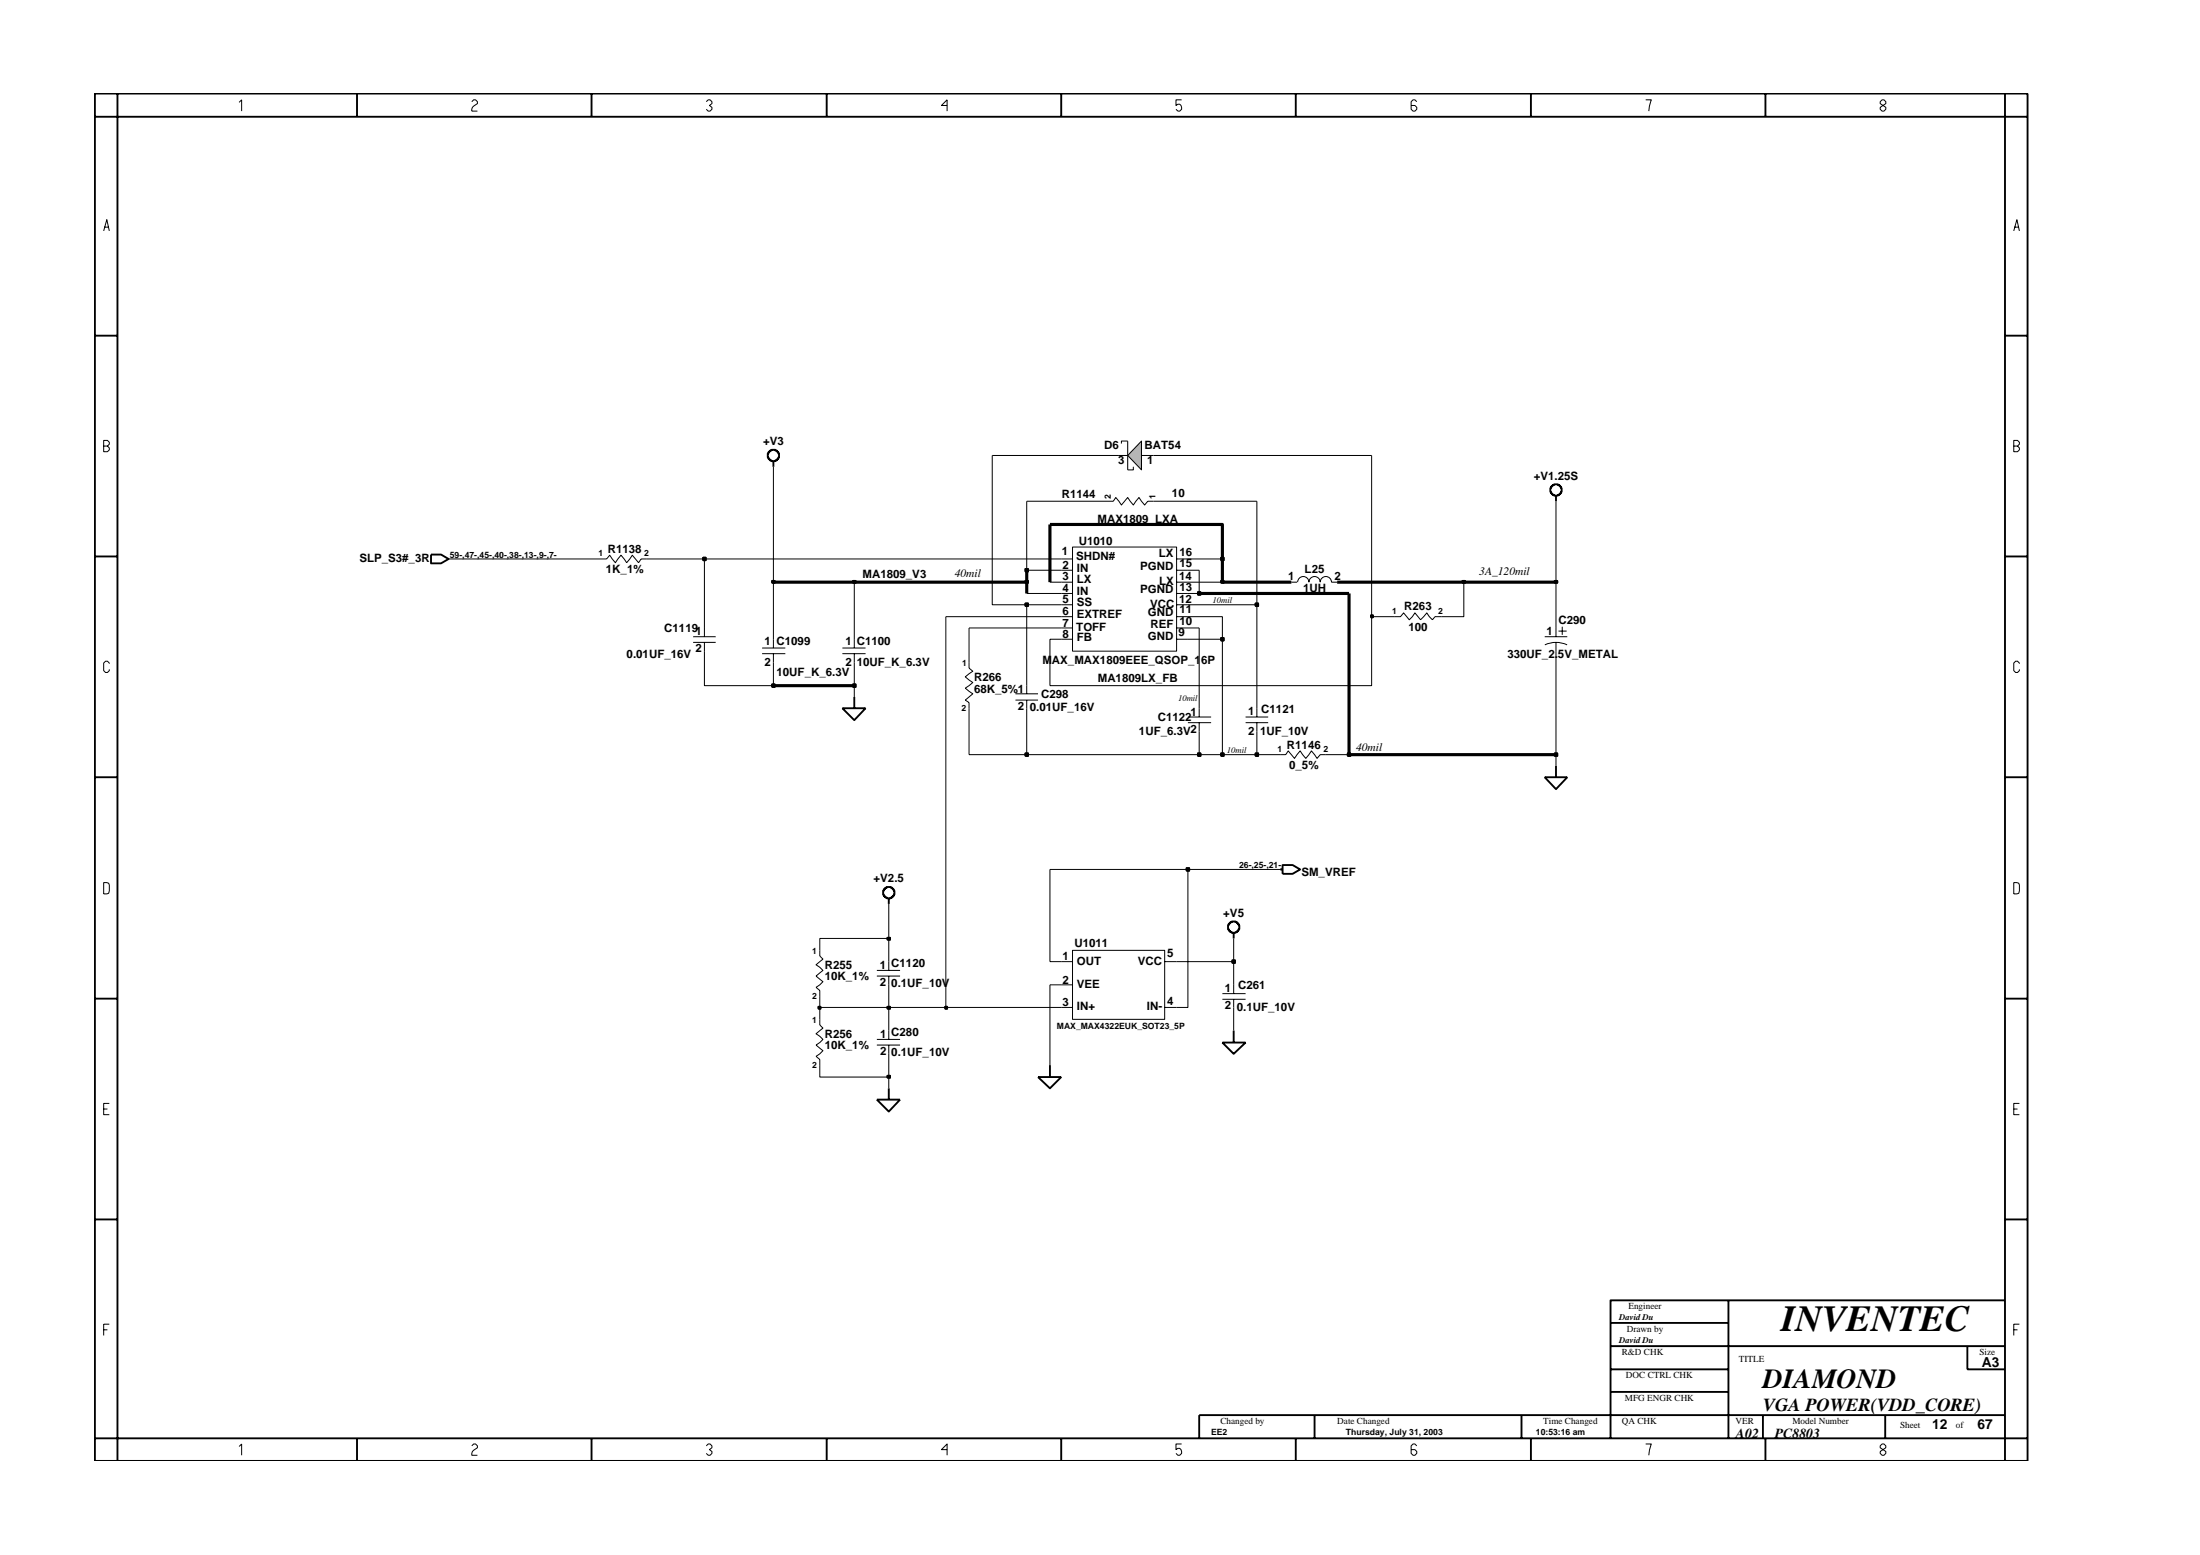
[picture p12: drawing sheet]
<svg xmlns="http://www.w3.org/2000/svg" width="297mm" height="210mm" viewBox="0 0 297 210" stroke-linecap="round" stroke-linejoin="round" font-family="sans-serif">
<g fill="none" stroke="#000" stroke-width=".14">
<path d="M152.3 59.5v3.9M60.6 75.5h.3M151.1 61.5h1.2M154.1 61.5h1.6M174.4 78.6h.7M175.2 78.6a.76 .76 0 0 1 .8-.8 .76 .76 0 0 1 .7 .8 .76 .76 0 0 1 .8-.8 .76 .76 0 0 1 .8 .8 .76 .76 0 0 1 .7-.8 .76 .76 0 0 1 .8 .8h.7M93.6 86h3M93.6 86.7h3M95.1 84.8v1.2M95.1 86.7v1.2M160.4 96.8h3.1M160.4 97.6h3.1"/>
<path d="M161.9 95.6v1.2M161.9 97.6v1.1M172.8 101.9h.8l.3-.5 .9 1 .7-1 .8 1 .8-1 .7 1 .5-.5h.7M110.7 128.3v.7l.4 .5-.9 .7 .9 .8-.9 .8 .9 .7-.9 .8 .5 .4v.8M110.7 137.6v.8l.4 .4-.9 .7 .9 .8-.9 .8 .9 .7-.9 .8 .5 .4v.8M118.4 131h3.1M118.4 131.8h3.1M120 129.8v1.2M120 131.8v1.1M120 139.1v1.2M143.3 129.8h1.5M143.3 132.9h1.5"/>
<path d="M143.3 136h1.5M144.8 128.3h12.5v9.3h-12.5zM157.3 129.8h1.6M157.3 136h1.6M118.4 140.3h3.1M118.4 141.1h3.1M120 141.1v1.2"/>
</g>
<path d="M58.2 74.9h1.3l1.1 .6-1.1 .5h-1.3zM119.6 119.8l.7-.1 .4 .4 .1 .6-.4 .5-.7 .1-.4-.4-.1-.7zM172.8 117.4h.4M173.2 116.8h1.3l1 .6-1 .6h-1.3zM120 121.3v.7M165.9 124.7l.2-.1a.72 .72 0 0 1 1 0l.1 .1v.2h.1v.5l-.5 .5h-.5l-.4-.3v-.2h-.1zM166.6 125.9v.8M118.4 148.4h3.1l-1.5 1.6zM120 146.9v1.5M140.2 145.4h3.1l-1.5 1.5zM141.8 143.8v1.6" fill="none" stroke="#000" stroke-width=".25"/>
<path d="M154.1 59.5v3.9l-1.8-1.9z" fill-rule="evenodd" fill="#b3b3b3" stroke="#000" stroke-width=".14"/>
<g fill="none" stroke="#000" stroke-width=".14">
<path d="M152.3 59.5h-.9v.4M81.1 75.5h.8l.4-.6 .8 1.1 .7-1.1 .8 1.1 .8-1.1 .8 1.1 .4-.5h.7M143.3 77h1.5M143.3 75.5h1.5M143.3 78.6h1.5M144.8 73.8h14.1v14.1h-14.1zM149.5 67.7h.8l.4-.5 .7 1 .9-1 .7 1 .8-1 .7 1 .5-.5h.7M153 63v.4h-.7M158.9 77h1.5M158.9 75.5h1.5M158.9 78.6h1.5M102.9 87.5h3.1"/>
<path d="M102.9 88.2h3.1M104.4 86.3v1.2M104.4 88.2v1.2M113.7 87.5h3.2M113.7 88.2h3.2M115.3 86.3v1.2M115.3 88.2v1.2M130.8 89.4v.8l.5 .4-1 .8 1 .7-1 .8 1 .8-1 .8 .5 .3v.8M137.1 93.7h3.1M137.1 94.5h3.1M138.6 92.6v1.1M138.6 94.5v1.1"/>
<path d="M143.3 83.2h1.5M143.3 86.3h1.5M143.3 84.8h1.5M143.3 81.6h1.5M143.3 80.1h1.5M158.9 83.2h1.5M158.9 86.3h1.5M158.9 84.8h1.5M158.9 81.6h1.5M158.9 80.1h1.5M168.2 96.8h3M168.2 97.6h3"/>
<path d="M169.7 95.6v1.2M169.7 97.6v1.1M188.3 83.2h.8l.4-.5 .8 1 .7-1 .8 1 .8-1 .8 1 .3-.5h.9M208.6 86h3M208.6 87a3.6 3.6 0 0 1 3 0M210.1 84.8v1.2M210.1 86.7v1.2M210.4 85.2h1.1M210.9 84.6v1.1M165 134.1h3.2M165 134.9h3.2M166.6 132.9v1.2"/>
<path d="M166.6 134.9v1.1M110.7 143.8v1.6h9.3v1.5"/>
</g>
<path d="M104 60.8l.7-.1 .4 .4 .1 .6-.4 .5h-.6l-.5-.3v-.7zM104.4 62.2v.8M209.6 65.5h.1a.72 .72 0 0 1 .9 0l.2 .2v.2v.5l-.5 .5h-.5l-.4-.3-.1-.7h.1v-.2zM210.1 66.9v.8M113.7 95.6h3.2l-1.6 1.6zM115.3 94.1v1.5M208.6 104.9h3l-1.5 1.6zM210.1 103.4v1.5M166.6 139.1v1.6M165 140.7h3.2l-1.6 1.6z" fill="none" stroke="#000" stroke-width=".25"/>
<path d="M119.8 145.2h.4v.3h-.4z" fill-rule="evenodd" fill="#c2c2c2" stroke="#000" stroke-width=".25"/>
<path d="M119.8 145.2h.4v.3h-.4z" fill="none" stroke="#000" stroke-width=".25"/>
<path d="M110.7 136v1.6M120 136v3.1M141.8 132.9v10.9M166.6 136v3.1M120 142.3v3.1" fill="none" stroke="#000" stroke-width=".14"/>
<path d="M110.5 135.9h.3v.3h-.3z" fill-rule="evenodd" fill="#c2c2c2" stroke="#000" stroke-width=".25"/>
<path d="M110.5 135.9h.3v.3h-.3z" fill="none" stroke="#000" stroke-width=".25"/>
<path d="M110.7 134.5v1.5h9.3" fill="none" stroke="#000" stroke-width=".14"/>
<path d="M119.8 135.9h.4v.3h-.4z" fill-rule="evenodd" fill="#c2c2c2" stroke="#000" stroke-width=".25"/>
<path d="M119.8 135.9h.4v.3h-.4z" fill="none" stroke="#000" stroke-width=".25"/>
<path d="M120 132.9v3.1h7.7" fill="none" stroke="#000" stroke-width=".14"/>
<path d="M127.6 135.9h.3v.3h-.3z" fill-rule="evenodd" fill="#c2c2c2" stroke="#000" stroke-width=".25"/>
<path d="M127.6 135.9h.3v.3h-.3z" fill="none" stroke="#000" stroke-width=".25"/>
<path d="M127.7 83.2v52.8h15.6M141.8 117.4v12.4h1.5M160.4 117.4v18.6h-1.5M120 126.7v3.1M141.8 132.9h1.5M158.9 129.8h7.7v3.1" fill="none" stroke="#000" stroke-width=".14"/>
<path d="M166.4 129.6h.3v.4h-.3z" fill-rule="evenodd" fill="#c2c2c2" stroke="#000" stroke-width=".25"/>
<path d="M166.4 129.6h.3v.4h-.3z" fill="none" stroke="#000" stroke-width=".25"/>
<path d="M120 126.7h-9.3v1.6M166.6 126.7v3.1" fill="none" stroke="#000" stroke-width=".14"/>
<path d="M119.8 126.6h.4v.2h-.4z" fill-rule="evenodd" fill="#c2c2c2" stroke="#000" stroke-width=".25"/>
<path d="M119.8 126.6h.4v.2h-.4z" fill="none" stroke="#000" stroke-width=".25"/>
<path d="M141.8 117.4h18.6M120 122v4.7" fill="none" stroke="#000" stroke-width=".14"/>
<path d="M160.2 117.2h.4v.3h-.4z" fill-rule="evenodd" fill="#c2c2c2" stroke="#000" stroke-width=".25"/>
<path d="M160.2 117.2h.4v.3h-.4z" fill="none" stroke="#000" stroke-width=".25"/>
<path d="M130.8 95.6v6.3h7.8M160.4 117.4h12.4M210.1 101.9v1.5" fill="none" stroke="#000" stroke-width=".14"/>
<path d="M138.5 101.7h.3v.3h-.3z" fill-rule="evenodd" fill="#c2c2c2" stroke="#000" stroke-width=".25"/>
<path d="M138.5 101.7h.3v.3h-.3z" fill="none" stroke="#000" stroke-width=".25"/>
<path d="M138.6 95.6v6.3h23.3" fill="none" stroke="#000" stroke-width=".14"/>
<path d="M161.7 101.7h.4v.3h-.4z" fill-rule="evenodd" fill="#c2c2c2" stroke="#000" stroke-width=".25"/>
<path d="M161.7 101.7h.4v.3h-.4z" fill="none" stroke="#000" stroke-width=".25"/>
<path d="M161.9 98.7v3.2h3.1" fill="none" stroke="#000" stroke-width=".14"/>
<path d="M164.9 101.7h.3v.3h-.3z" fill-rule="evenodd" fill="#c2c2c2" stroke="#000" stroke-width=".25"/>
<path d="M164.9 101.7h.3v.3h-.3z" fill="none" stroke="#000" stroke-width=".25"/>
<path d="M165 86.3v15.6h4.7" fill="none" stroke="#000" stroke-width=".14"/>
<path d="M169.5 101.7h.4v.3h-.4z" fill-rule="evenodd" fill="#c2c2c2" stroke="#000" stroke-width=".25"/>
<path d="M169.5 101.7h.4v.3h-.4z" fill="none" stroke="#000" stroke-width=".25"/>
<path d="M169.7 98.7v3.2h3.1M179 101.9h3.1" fill="none" stroke="#000" stroke-width=".14"/>
<path d="M182 101.7h.3v.3h-.3z" fill-rule="evenodd" fill="#c2c2c2" stroke="#000" stroke-width=".25"/>
<path d="M182 101.7h.3v.3h-.3z" fill="none" stroke="#000" stroke-width=".25"/>
<path d="M182.1 80.1v21.8h28" fill="none" stroke="#000" stroke-width=".42"/>
<path d="M209.9 101.7h.4v.3h-.4z" fill-rule="evenodd" fill="#c2c2c2" stroke="#000" stroke-width=".25"/>
<path d="M209.9 101.7h.4v.3h-.4z" fill="none" stroke="#000" stroke-width=".25"/>
<path d="M95.1 87.9v4.7h9.3M115.3 92.6v1.5M161.9 84.8v10.8M169.7 81.6v14M210.1 87.9v14" fill="none" stroke="#000" stroke-width=".14"/>
<path d="M104.3 92.4h.3v.3h-.3z" fill-rule="evenodd" fill="#c2c2c2" stroke="#000" stroke-width=".25"/>
<path d="M104.3 92.4h.3v.3h-.3z" fill="none" stroke="#000" stroke-width=".25"/>
<path d="M104.4 92.6h10.9" fill="none" stroke="#000" stroke-width=".42"/>
<path d="M104.4 89.4v3.2" fill="none" stroke="#000" stroke-width=".14"/>
<path d="M115.2 92.4h.3v.3h-.3z" fill-rule="evenodd" fill="#c2c2c2" stroke="#000" stroke-width=".25"/>
<path d="M115.2 92.4h.3v.3h-.3z" fill="none" stroke="#000" stroke-width=".25"/>
<path d="M104.4 78.6v7.7M115.3 78.6v7.7M115.3 89.4v3.2M130.8 84.8v4.6M138.6 81.6v11M160.4 86.3h4.6M185.2 83.2v9.4h-43.4v-6.3h1.5" fill="none" stroke="#000" stroke-width=".14"/>
<path d="M164.9 86.1h.3v.4h-.3z" fill-rule="evenodd" fill="#c2c2c2" stroke="#000" stroke-width=".25"/>
<path d="M164.9 86.1h.3v.4h-.3z" fill="none" stroke="#000" stroke-width=".25"/>
<path d="M95.1 75.5v9.3M210.1 78.6v6.2M127.7 83.2h15.6M130.8 84.8h12.5M160.4 83.2h4.6v3.1M160.4 84.8h1.5" fill="none" stroke="#000" stroke-width=".14"/>
<path d="M185.1 83.1h.3v.2h-.3z" fill-rule="evenodd" fill="#c2c2c2" stroke="#000" stroke-width=".25"/>
<path d="M185.1 83.1h.3v.2h-.3z" fill="none" stroke="#000" stroke-width=".25"/>
<path d="M134 61.5v20.1h4.6M185.2 61.5v21.7h3.1M197.6 78.6v4.6h-3" fill="none" stroke="#000" stroke-width=".14"/>
<path d="M138.5 81.5h.3v.3h-.3z" fill-rule="evenodd" fill="#c2c2c2" stroke="#000" stroke-width=".25"/>
<path d="M138.5 81.5h.3v.3h-.3z" fill="none" stroke="#000" stroke-width=".25"/>
<path d="M138.6 81.6h4.7M160.4 81.6h9.3" fill="none" stroke="#000" stroke-width=".14"/>
<path d="M169.5 81.5h.4v.3h-.4z" fill-rule="evenodd" fill="#c2c2c2" stroke="#000" stroke-width=".25"/>
<path d="M169.5 81.5h.4v.3h-.4z" fill="none" stroke="#000" stroke-width=".25"/>
<path d="M169.7 67.7v13.9M138.6 80.1h4.7M160.4 80.1h1.5" fill="none" stroke="#000" stroke-width=".14"/>
<path d="M138.6 78.6v1.5" fill="none" stroke="#000" stroke-width=".42"/>
<path d="M161.7 79.9h.4v.4h-.4z" fill-rule="evenodd" fill="#c2c2c2" stroke="#000" stroke-width=".25"/>
<path d="M161.7 79.9h.4v.4h-.4z" fill="none" stroke="#000" stroke-width=".25"/>
<path d="M161.9 80.1h20.2" fill="none" stroke="#000" stroke-width=".42"/>
<path d="M161.9 77v3.1" fill="none" stroke="#000" stroke-width=".14"/>
<path d="M104.3 78.4h.3v.3h-.3z" fill-rule="evenodd" fill="#c2c2c2" stroke="#000" stroke-width=".25"/>
<path d="M104.3 78.4h.3v.3h-.3z" fill="none" stroke="#000" stroke-width=".25"/>
<path d="M104.4 78.6h10.9" fill="none" stroke="#000" stroke-width=".42"/>
<path d="M104.4 63v15.6" fill="none" stroke="#000" stroke-width=".14"/>
<path d="M115.2 78.4h.3v.3h-.3z" fill-rule="evenodd" fill="#c2c2c2" stroke="#000" stroke-width=".25"/>
<path d="M115.2 78.4h.3v.3h-.3z" fill="none" stroke="#000" stroke-width=".25"/>
<path d="M115.3 78.6h23.3" fill="none" stroke="#000" stroke-width=".42"/>
<path d="M138.5 78.4h.3v.3h-.3z" fill-rule="evenodd" fill="#c2c2c2" stroke="#000" stroke-width=".25"/>
<path d="M138.5 78.4h.3v.3h-.3z" fill="none" stroke="#000" stroke-width=".25"/>
<path d="M138.6 77v1.6M141.8 70.8v7.8" fill="none" stroke="#000" stroke-width=".42"/>
<path d="M141.8 78.6h1.5M160.4 78.6h4.6" fill="none" stroke="#000" stroke-width=".14"/>
<path d="M164.9 78.4h.3v.3h-.3z" fill-rule="evenodd" fill="#c2c2c2" stroke="#000" stroke-width=".25"/>
<path d="M164.9 78.4h.3v.3h-.3z" fill="none" stroke="#000" stroke-width=".25"/>
<path d="M165 75.5v3.1h9.4M180.5 78.6h17.1" fill="none" stroke="#000" stroke-width=".42"/>
<path d="M197.5 78.4h.3v.3h-.3z" fill-rule="evenodd" fill="#c2c2c2" stroke="#000" stroke-width=".25"/>
<path d="M197.5 78.4h.3v.3h-.3z" fill="none" stroke="#000" stroke-width=".25"/>
<path d="M197.6 78.6h12.5" fill="none" stroke="#000" stroke-width=".42"/>
<path d="M209.9 78.4h.4v.3h-.4z" fill-rule="evenodd" fill="#c2c2c2" stroke="#000" stroke-width=".25"/>
<path d="M209.9 78.4h.4v.3h-.4z" fill="none" stroke="#000" stroke-width=".25"/>
<path d="M210.1 67.7v10.9" fill="none" stroke="#000" stroke-width=".14"/>
<path d="M138.5 76.8h.3v.3h-.3z" fill-rule="evenodd" fill="#c2c2c2" stroke="#000" stroke-width=".25"/>
<path d="M138.5 76.8h.3v.3h-.3z" fill="none" stroke="#000" stroke-width=".25"/>
<path d="M60.9 75.5h20.2M87.3 75.5h7.8M138.6 67.7v9.3h4.7M160.4 77h1.5" fill="none" stroke="#000" stroke-width=".14"/>
<path d="M94.9 75.3h.4v.3h-.4z" fill-rule="evenodd" fill="#c2c2c2" stroke="#000" stroke-width=".25"/>
<path d="M94.9 75.3h.4v.3h-.4z" fill="none" stroke="#000" stroke-width=".25"/>
<path d="M95.1 75.5h48.2M160.4 75.5h4.6" fill="none" stroke="#000" stroke-width=".14"/>
<path d="M164.9 75.3h.3v.3h-.3z" fill-rule="evenodd" fill="#c2c2c2" stroke="#000" stroke-width=".25"/>
<g fill="none" stroke="#000" stroke-width=".25">
<path d="M12.8 12.6h261v184.6h-261zM12.8 15.8h261M15.9 12.6v184.6M48.2 12.6v3.2M79.9 12.6v3.2M111.6 12.6v3.2M143.3 12.6v3.2M174.9 12.6v3.2M206.7 12.6v3.2M238.4 12.6v3.2M270.7 12.6v184.6M12.8 45.3h3.1"/>
<path d="M270.7 45.3h3.1M12.8 75.1h3.1M164.9 75.3h.3v.3h-.3zM270.7 75.1h3.1M12.8 104.9h3.1M270.7 104.9h3.1M12.8 134.8h3.1M270.7 134.8h3.1M12.8 164.6h3.1M217.5 178.6h15.9M233.4 175.5v18.7M270.7 175.5h-53.2v18.7"/>
<path d="M270.7 164.6h3.1M12.8 194.2h261M48.2 194.2v3M79.9 194.2v3M111.6 194.2v3M143.3 194.2v3M174.9 194.2v3M177.5 191v3.2M205.4 191v3.2M206.7 194.2v3M217.5 181.7h53.2M217.5 184.8h15.9"/>
<path d="M217.5 187.9h15.9M238 191v3.2M238.4 194.2v3M254.5 191v3.2M265.6 181.7v3.1h5.1M270.7 191h-108.8v3.2"/>
</g>
<path d="M141.8 70.8h23.2v4.7" fill="none" stroke="#000" stroke-width=".42"/>
<g fill="none" stroke="#000" stroke-width=".14">
<path d="M32.3 13.8l.3-.3v1.5M63.7 13.7l.3-.2h.2l.3 .2v.3l-.5 .3-.3 .4v.3h.8M95.4 13.7l.2-.2h.3l.2 .2v.3l-.3 .2 .3 .3v.2l-.2 .3h-.3l-.2-.3M127.9 14.2h-.8l.8-.7v1.5M159.5 13.5h-.7v.7l.2-.1a.5 .5 0 0 1 .5 .6l-.2 .3h-.3l-.2-.3M191.3 13.7l-.3-.2h-.2l-.3 .2v1l.3 .3h.2l.3-.3v-.2l-.3-.3h-.5M222.2 13.5h.8l-.4 1.5M253.9 13.7l.2-.2h.3l.2 .2v.3l-.7 .5v.2l.2 .3h.3l.2-.3v-.2l-.7-.5zM14 31.2l.4-1.6 .4 1.6M14.1 30.7h.6M271.9 31.2l.4-1.6 .4 1.6M272 30.7h.6"/>
<path d="M14 59.5h.5l.3 .2v.3l-.3 .2 .3 .3v.2l-.3 .3h-.5zM14 60.2h.5M134 61.5h17.1M138.6 67.7h10.9M155.7 67.7h14M155.7 61.5h29.5M271.9 60.2h.5l.3-.2v-.3l-.3-.2h-.5v1.5h.5l.3-.3v-.2l-.3-.3M14.8 89.6l-.3-.3h-.2l-.3 .2v1l.3 .3h.2l.3-.3v-.1M272.7 89.6l-.3-.3h-.3l-.2 .2v1l.2 .3h.3l.3-.3v-.1M14 119.1l.7 .1 .1 .3-.1 1.1-.7 .1zM271.9 119.1l.7 .1 .1 .3-.1 1.1-.7 .1zM14 149.7h.5"/>
<path d="M14.8 148.9h-.8v1.6h.8M271.9 149.7h.5M272.7 148.9h-.8v1.6h.8M14 179.5h.5M14.8 178.7h-.8v1.6M271.9 179.5h.5M272.7 178.7h-.8v1.6M32.3 195.3l.3-.4v1.5M63.7 195.2l.3-.3h.2l.3 .3v.2l-.7 .5-.1 .3v.2h.8M95.4 195.2l.2-.3h.3l.2 .3v.2l-.3 .3 .3 .2v.3l-.2 .2h-.3l-.2-.2M127.9 195.7h-.8l.8-.8v1.5M159.5 194.9h-.7v.8l.2-.2a.5 .5 0 0 1 .5 .7l-.2 .2h-.3l-.2-.2"/>
<path d="M191.3 195.2l-.3-.3h-.2l-.3 .3v1l.3 .2h.2l.3-.2v-.3l-.3-.2h-.5M222.2 194.9h.8l-.4 1.5M254.1 194.9l-.2 .3v.2l.7 .5v.3l-.2 .2h-.3l-.2-.2v-.3l.7-.5v-.2l-.2-.3z"/>
</g>
<text font-size="5" x="240.5" y="179.7">INVENTEC</text>
<text font-size="3.7" x="238" y="187.3">DIAMOND</text>
<text font-size="2.5" x="238" y="190.4">VGA POWER(VDD_CORE)</text>
<g font-size="1.9">
<text x="267.6" y="184.6">A3</text>
<text x="234.4" y="194.1">A02</text>
<text x="239.6" y="194.1">PC8803</text>
<text x="260.9" y="192.9">12</text>
<text x="267" y="192.9">67</text>
</g>
<g font-size="1.6">
<text x="103" y="60.1">+V3</text>
<text x="149.1" y="60.7">D6</text>
<text x="151" y="62.6">3</text>
<text x="154.5" y="60.7">BAT54</text>
<text x="154.9" y="62.6">1</text>
<text x="207.1" y="64.8">+V1.25S</text>
<text x="143.4" y="67.3">R1144</text>
<text x="148.2" y="70.6">MAX1809_LXA</text>
<text x="158.2" y="67">10</text>
<text x="48.5" y="75.9">SLP_S3#_3R</text>
<text x="81.8" y="77.4">1K_1%</text>
<text x="82.1" y="74.7">R1138</text>
<text x="116.4" y="78">MA1809_V3</text>
<text x="128.9" y="77.9">40mil</text>
<text x="143.4" y="75">1</text>
<text x="143.5" y="76.8">2</text>
<text x="145.3" y="75.6">SHDN#</text>
<text x="145.4" y="77.1">IN</text>
<text x="145.7" y="73.5">U1010</text>
<text x="154" y="76.9">PGND</text>
<text x="156.5" y="75.2">LX</text>
<text x="159.3" y="76.6">15</text>
<text x="159.3" y="75">16</text>
<text x="176.2" y="77.4">L25</text>
<text x="199.7" y="77.7">3A_120mil</text>
<text x="143.5" y="83">6</text>
<text x="143.5" y="81.5">5</text>
<text x="143.5" y="78.3">3</text>
<text x="143.5" y="79.9">4</text>
<text x="145.4" y="83.4">EXTREF</text>
<text x="145.4" y="81.9">SS</text>
<text x="145.4" y="78.8">LX</text>
<text x="145.4" y="80.3">IN</text>
<text x="154" y="80.1">PGND</text>
<text x="155" y="83.2">GND</text>
<text x="155.3" y="82.1">VCC</text>
<text x="156.5" y="78.9">LX</text>
<text x="159.2" y="81.5">12</text>
<text x="159.2" y="78.3">14</text>
<text x="159.3" y="79.7">13</text>
<text x="159.3" y="82.8">11</text>
<text x="173.9" y="78.3">1</text>
<text x="175.9" y="79.9">1UH</text>
<text x="180.2" y="78.3">2</text>
<text x="189.6" y="82.4">R263</text>
<text x="84.6" y="88.8">0.01UF_16V</text>
<text x="89.7" y="85.4">C11191</text>
<text x="93.9" y="88.1">2</text>
<text x="103.2" y="87.1">1 C1099</text>
<text x="103.2" y="89.8">2</text>
<text x="114.2" y="87.1">1 C1100</text>
<text x="114.2" y="89.8">2</text>
<text x="115.7" y="89.8">10UF_K_6.3V</text>
<text x="140.7" y="89.6">MAX_MAX1809EEE_QSOP_16P</text>
<text x="143.5" y="86.1">8</text>
<text x="143.5" y="84.6">7</text>
<text x="145.3" y="85.2">TOFF</text>
<text x="145.4" y="86.5">FB</text>
<text x="155" y="86.3">GND</text>
<text x="155.3" y="84.7">REF</text>
<text x="159.1" y="85.9">9</text>
<text x="159.3" y="84.4">10</text>
<text x="190.2" y="85.2">100</text>
<text x="203.5" y="88.8">330UF_2.5V_METAL</text>
<text x="208.8" y="85.7">1</text>
<text x="210.4" y="84.3">C290</text>
<text x="104.8" y="91.2">10UF_K_6.3V</text>
<text x="131.5" y="92">R266</text>
<text x="131.5" y="93.5">68K_5%1</text>
<text x="137.4" y="95.9">2</text>
<text x="140.6" y="94.2">C298</text>
<text x="148.2" y="92.1">MA1809LX_FB</text>
<text x="139.1" y="96">0.01UF_16V</text>
<text x="153.8" y="99.2">1UF_6.3V2</text>
<text x="156.3" y="97.4">C1122</text>
<text x="160.7" y="96.6">1</text>
<text x="168.5" y="99.2">2</text>
<text x="168.5" y="96.4">1 C1121</text>
<text x="170.1" y="99.2">1UF_10V</text>
<text x="173.8" y="101.1">R1146</text>
<text x="183.1" y="101.4">40mil</text>
<text x="174.1" y="103.8">0_5%</text>
<text x="117.9" y="119.1">+V2.5</text>
<text x="175.7" y="118.2">SM_VREF</text>
<text x="165.2" y="123.8">+V5</text>
<text x="111.4" y="130.8">R255</text>
<text x="118.8" y="130.8">1 C1120</text>
<text x="143.5" y="129.6">1</text>
<text x="145.1" y="127.9">U1011</text>
<text x="145.4" y="130.2">OUT</text>
<text x="153.6" y="130.2">VCC</text>
<text x="157.6" y="129.2">5</text>
<text x="111.4" y="132.3">10K_1%</text>
<text x="118.8" y="133.1">2</text>
<text x="120.3" y="133.3">0.1UF_10V</text>
<text x="143.5" y="135.8">3</text>
<text x="143.5" y="132.8">2</text>
<text x="145.4" y="136.4">IN+</text>
<text x="145.4" y="133.3">VEE</text>
<text x="154.8" y="136.4">IN-</text>
<text x="157.6" y="135.6">4</text>
<text x="165.4" y="133.9">1 C261</text>
<text x="165.4" y="136.2">2</text>
<text x="167" y="136.4">0.1UF_10V</text>
<text x="111.4" y="141.6">10K_1%</text>
<text x="111.4" y="140.1">R256</text>
<text x="118.8" y="140.1">1 C280</text>
<text x="118.8" y="142.4">2</text>
<text x="120.3" y="142.6">0.1UF_10V</text>
</g>
<g font-size="1.2">
<text x="150" y="67.4" transform="rotate(-90 150 67.4)">2</text>
<text x="156" y="67.4" transform="rotate(-90 156 67.4)">1</text>
<text x="60.7" y="75.3">59-,47-,45-,40-,38-,13-,9-,7-</text>
<text x="80.8" y="75.1">1</text>
<text x="87" y="75">2</text>
<text x="163.7" y="81.4">10mil</text>
<text x="188" y="82.8">1</text>
<text x="194.2" y="82.8">2</text>
<text x="129.9" y="89.9">1</text>
<text x="159.1" y="94.6">10mil</text>
<text x="129.8" y="96">2</text>
<text x="165.7" y="101.7">10mil</text>
<text x="172.5" y="101.5">1</text>
<text x="178.7" y="101.4">2</text>
<text x="167.3" y="117.2">26-,25-,21-</text>
<text x="109.7" y="128.8">1</text>
<text x="109.7" y="134.9">2</text>
<text x="109.7" y="138.1">1</text>
<text x="142.7" y="139">MAX_MAX4322EUK_SOT23_5P</text>
<text x="109.7" y="144.2">2</text>
<text x="218.6" y="178.2">David Du</text>
<text x="219.6" y="179.8">Drawn by</text>
<text x="219.9" y="176.7">Engineer</text>
<text x="218.6" y="181.3">David Du</text>
<text x="219" y="182.9">R&amp;D CHK</text>
<text x="234.8" y="183.8">TITLE</text>
<text x="267.3" y="182.9">Size</text>
<text x="219.4" y="189.2">MFG ENGR CHK</text>
<text x="219.5" y="186">DOC CTRL CHK</text>
<text x="163.5" y="193.7">EE2</text>
<text x="164.8" y="192.2">Changed by</text>
<text x="180.6" y="192.2">Date Changed</text>
<text x="181.7" y="193.7">Thursday, July 31, 2003</text>
<text x="207.4" y="193.7">10:53:16 am</text>
<text x="208.4" y="192.2">Time Changed</text>
<text x="219" y="192.2">QA CHK</text>
<text x="234.3" y="192.2">VER</text>
<text x="242" y="192.2">Model Number</text>
<text x="256.5" y="192.7">Sheet</text>
<text x="264.1" y="192.7">of</text>
</g>
</svg>
